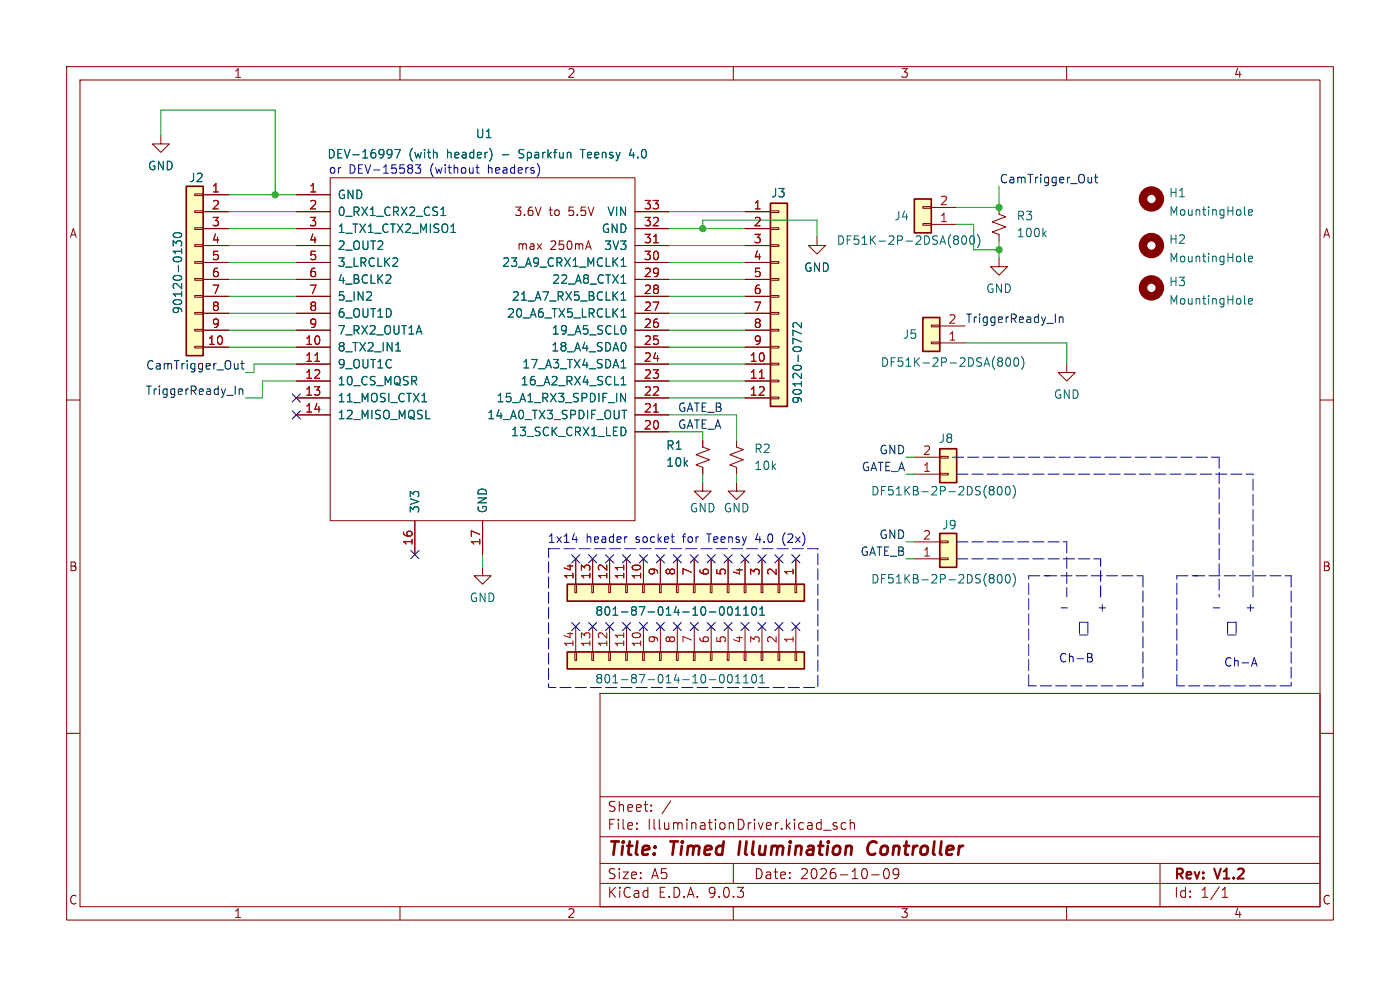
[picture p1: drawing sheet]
<svg xmlns="http://www.w3.org/2000/svg" width="297mm" height="210mm" viewBox="0 0 297 210" stroke-linecap="round" stroke-linejoin="round" font-family="sans-serif">
<g fill="none" stroke="#840000" stroke-width=".22">
<path d="M14.1 14.1h268.8v181.1h-268.8zM17 17h263v175.3h-263zM84.9 14.1v2.9M155.6 14.1v2.9M226.3 14.1v2.9M14.1 84.9h2.9M280 84.9h2.9M102.4 120.3v1.8h1.8l-1.8 1.8-1.8-1.8h1.8M14.1 155.6h2.9M127.3 147.1h152.7v45.2h-152.7zM280 155.6h2.9M127.3 177.5h152.7"/>
<path d="M127.3 169h152.7M135.1 175.7v.2M135.1 174.6v.2M138.1 171.9v.2M138.1 170.8v.2M142.3 169.9l-1.8 2.7M174.7 176.1h1.6M177.5 174.6l-.5-.1-.3 .3 .1 .3 .7 .2v.5h-.8M179.5 174.6l-.6-.1-.5 .4v.6l.2 .3h.9M180.4 174.7a.53 .53 0 0 1 .9 .1v1.1M180.4 173.8v2.1M84.9 192.3v2.9"/>
<path d="M127.3 187.4h152.7M127.3 183.2h152.7M155.6 192.3v2.9M155.6 183.2v4.2M184.9 185.6h1.6M187.6 184.5l.5-.2a1.33 1.33 0 0 1 0 2.1h-.2a1.29 1.29 0 0 1-.3-1.9zM190.7 185.2l-.4 .4h-.4l-.4-.4v-.5l.2-.3 .6-.1 .3 .2a1.4 1.4 0 0 1-.5 1.9h-.4M226.3 192.3v2.9M246.1 183.2v9.1M259.3 190.3h1.2M259.3 188.8l.6-.6v2.1"/>
</g>
<path d="M157 178.5l-.3 2.8M185.4 178.5a1.6 1.6 0 0 0-1.3 1 1.6 1.6 0 0 0 .3 1.7l.4 .1 .7-.1" fill="none" stroke="#840000" stroke-width=".57"/>
<path d="M195.8 67.4h3.6v7.1h-3.6z" fill="#ffffc2"/>
<path d="M195.8 67.4h3.6v7.1h-3.6z" fill="none" stroke="#840000" stroke-width=".36"/>
<path d="M197.6 72.6h1.8v.3h-1.8zM197.6 69h1.8v.3h-1.8zM199.4 72.7h5.4M199.4 69.1h5.4M149.1 93.4v1.4l1.4 .6-2.9 1.1 2.9 1-2.9 1.1 1.5 .5v1.5M156.3 93.4v1.4l1.4 .6-2.9 1.1 2.9 1-2.9 1.1 1.5 .5v1.5M149.1 102.4v1.8h1.8l-1.8 1.8-1.8-1.8h1.8M156.3 102.4v1.8h1.8l-1.8 1.8-1.8-1.8h1.8" fill="none" stroke="#840000" stroke-width=".22"/>
<path d="M212 75.9h.3l.4 .3-.4 .5M212 76.7h.3M212.3 76.7l.4 .3v.4l-.2 .2-.5 .1M213.5 76.1l.3-.2a.98 .98 0 0 1 .7 .7 .98 .98 0 0 1-.4 1l-.1 .1a.97 .97 0 0 1-.5-1.6zM215.2 76.1l.3-.2a.98 .98 0 0 1 .7 .7 .98 .98 0 0 1-.4 1l-.1 .1a.97 .97 0 0 1-.5-1.6zM216.7 75.6a2.06 2.06 0 0 1 0 2.8" fill="none" stroke="#006464" stroke-width=".22"/>
<path d="M194 42.2h3.6v7.2h-3.6z" fill="#ffffc2"/>
<path d="M194 42.2h3.6v7.2h-3.6z" fill="none" stroke="#840000" stroke-width=".36"/>
<path d="M34.1 28.7v1.8h1.8l-1.8 1.8-1.8-1.8h1.8M195.8 47.4h1.8v.4h-1.8zM195.8 43.8h1.8v.4h-1.8zM197.6 47.6h5.4M197.6 44h5.4" fill="none" stroke="#840000" stroke-width=".22"/>
<path d="M202.7 50h.3l.3 .4-.3 .4M202.7 50.8h.3M203 50.8l.3 .3v.4l-.1 .2-.5 .1M204.3 50.1l.1-.1a.98 .98 0 0 1 .7 .8 .98 .98 0 0 1-.3 .9l-.2 .1a.98 .98 0 0 1-.7-.7 .98 .98 0 0 1 .4-1zM206 50.1l.2-.1a.98 .98 0 0 1 .7 .8 .98 .98 0 0 1-.4 .9l-.2 .1a.98 .98 0 0 1-.7-.7 .98 .98 0 0 1 .4-1zM207.4 49.8a2.06 2.06 0 0 1 0 2.7" fill="none" stroke="#006464" stroke-width=".22"/>
<path d="M39.5 39.5h3.6v35.9h-3.6z" fill="#ffffc2"/>
<path d="M39.5 39.5h3.6v35.9h-3.6z" fill="none" stroke="#840000" stroke-width=".36"/>
<g fill="none" stroke="#840000" stroke-width=".22">
<path d="M70 37.7h64.7v72.8h-64.7zM41.3 41.1h1.8v.4h-1.8zM41.3 44.7h1.8v.4h-1.8zM41.3 48.3h1.8v.4h-1.8zM41.3 51.9h1.8v.4h-1.8zM41.3 55.5h1.8v.4h-1.8zM41.3 59.1h1.8v.4h-1.8zM43.1 41.3h5.4M43.1 44.9h5.4M43.1 48.5h5.4M43.1 52.1h5.4M43.1 55.7h5.4"/>
<path d="M43.1 59.3h5.4M62.9 41.3h7.1M62.9 44.9h7.1M62.9 48.5h7.1M62.9 52.1h7.1M62.9 55.7h7.1M62.9 59.3h7.1M134.7 44.9h7.2M134.7 48.5h7.2M134.7 52.1h7.2M134.7 55.7h7.2M134.7 59.3h7.2"/>
<path d="M41.3 62.7h1.8v.3h-1.8zM41.3 66.3h1.8v.3h-1.8zM41.3 69.9h1.8v.3h-1.8zM41.3 73.5h1.8v.3h-1.8zM43.1 62.9h5.4M43.1 66.5h5.4M43.1 70h5.4M43.1 73.6h5.4M62.9 62.9h7.1M62.9 66.5h7.1M62.9 70h7.1M62.9 73.6h7.1"/>
<path d="M62.9 77.2h7.1M134.7 62.9h7.2M134.7 66.5h7.2M134.7 70h7.2M134.7 73.6h7.2M134.7 77.2h7.2M62.9 80.8h7.1M62.9 84.4h7.1M62.9 88h7.1M134.7 80.8h7.2M134.7 84.4h7.2M134.7 88h7.2"/>
<path d="M134.7 91.6h7.2M88 110.5v7.1M102.4 110.5v7.1"/>
</g>
<g fill="none" stroke="#006464" stroke-width=".22">
<path d="M83 31.8l.1 .1a1.51 1.51 0 0 1-.2 1.4M83.1 32.5l-.1 .2M83.7 31.7h1.2l-.7 1.8M92.6 32.4l.1 1.1M104.3 32.2v1.2M123.1 31.7h1M133.9 31.6l-.4 1.3h1.1M36.7 52.2v-1.1l.7 .6 .2-.5h.8l.1 .2v.5l-.1 .3M36.8 49.6a1.19 1.19 0 0 1 1.7 .2 .98 .98 0 0 1-.7 .7 .98 .98 0 0 1-1-.4zM93.5 45.7h1M93.7 44.4l.3-.5v1.8M95.7 49.3h1"/>
<path d="M131.8 56.5h1M131.8 55.2l.5-.5v1.8M83.9 74.5h1.1M131.8 62.4l.5-.5v1.8M131.8 66l.5-.5v1.8M131.8 60.1h1M131.8 63.7h1M131.8 67.3h1M131.8 78.1h1M132.1 76.5l.2-.2v1.8M132.5 69.2l.3 .6-.3 1M132.7 73v1.1"/>
<path d="M89.5 85.2h1M131.7 83.4l1 1.8v-1.8M131.8 80.4l.5-.6v1.8M131.8 81.6h1M131.9 87h1.1M132.6 90.9l.2 .5-.2 .8"/>
</g>
<path d="M138.6 51.5h1.1M66.8 76.6h1M138.6 87.4h1.1" fill="none" stroke="#a90000" stroke-width=".22"/>
<path d="M163.4 43.1h3.6v43.1h-3.6z" fill="#ffffc2"/>
<path d="M163.4 43.1h3.6v43.1h-3.6z" fill="none" stroke="#840000" stroke-width=".36"/>
<g fill="none" stroke="#840000" stroke-width=".22">
<path d="M158.1 44.9h5.3M158.1 48.5h5.3M158.1 52.1h5.3M158.1 55.7h5.3M158.1 59.3h5.3M163.4 44.7h1.8v.4h-1.8zM163.4 48.3h1.8v.4h-1.8zM163.4 51.9h1.8v.4h-1.8zM163.4 55.5h1.8v.4h-1.8zM163.4 59.1h1.8v.4h-1.8zM158.1 62.9h5.3M158.1 66.5h5.3"/>
<path d="M158.1 70h5.3M158.1 73.6h5.3M158.1 77.2h5.3M163.4 62.7h1.8v.3h-1.8zM163.4 66.3h1.8v.3h-1.8zM163.4 69.9h1.8v.3h-1.8zM163.4 73.5h1.8v.3h-1.8zM163.4 77.1h1.8v.3h-1.8zM226.3 77.2v1.8h1.8l-1.8 1.8-1.8-1.8h1.8M158.1 80.8h5.3M158.1 84.4h5.3M163.4 80.6h1.8v.4h-1.8z"/>
<path d="M163.4 84.2h1.8v.4h-1.8z"/>
</g>
<path d="M161.1 80.2h1" fill="none" stroke="#a90000" stroke-width=".22"/>
<path d="M264 45.4l.3 .3M264 55.3l.3 .2M264.9 45.1l.8-.2-.1-.3-.5-.1-.2 .2 .1 .9h.6M264.9 54.9l.8-.1-.1-.4-.5-.1-.2 .3 .1 .9h.6M170 68.4v1.1l-1.3-1.1-.3 .1-.2 .3 .2 .6M170 70.8l-1.8-.8v1.2M264 64.3l.3 .2M264.9 63.9l.8-.1-.1-.4-.5-.1-.2 .3 .1 .8h.6" fill="none" stroke="#006464" stroke-width=".22"/>
<g fill="none" stroke="#840000" stroke-width="1.8">
<circle cx="244.3" cy="52.1" r="1.8"/>
<circle cx="244.3" cy="42.2" r="1.8"/>
<circle cx="244.3" cy="61.1" r="1.8"/>
</g>
<path d="M199.4 95.2h3.6v7.2h-3.6z" fill="#ffffc2"/>
<path d="M199.4 95.2h3.6v7.2h-3.6z" fill="none" stroke="#840000" stroke-width=".36"/>
<path d="M194 97h5.4M199.4 96.8h1.8v.4h-1.8zM194 100.6h5.4M199.4 100.4h1.8v.4h-1.8z" fill="none" stroke="#840000" stroke-width=".22"/>
<path d="M210.2 103.2h.3l.4 .3-.4 .5M210.2 104h.3M210.5 104l.4 .3v.4l-.2 .2-.5 .1M211.7 103.4l.3-.2a.98 .98 0 0 1 .7 .7 .98 .98 0 0 1-.4 1l-.1 .1a.97 .97 0 0 1-.5-1.6zM213.4 103.4l.3-.2a.98 .98 0 0 1 .7 .7 .98 .98 0 0 1-.4 1l-.1 .1a.97 .97 0 0 1-.5-1.6zM214.9 102.9a2.06 2.06 0 0 1 0 2.8" fill="none" stroke="#006464" stroke-width=".22"/>
<path d="M199.4 113.2h3.6v7.1h-3.6z" fill="#ffffc2"/>
<path d="M199.4 113.2h3.6v7.1h-3.6z" fill="none" stroke="#840000" stroke-width=".36"/>
<path d="M173.3 50.3v1.8h1.8l-1.8 1.8-1.8-1.8h1.8M194 118.5h5.4M194 115h5.4M199.4 118.4h1.8v.3h-1.8zM199.4 114.8h1.8v.3h-1.8z" fill="none" stroke="#840000" stroke-width=".22"/>
<path d="M210.2 121.9h.3l.4 .3-.4 .4M210.2 122.6h.3M210.5 122.6l.4 .4v.3l-.2 .3-.5 .1M211.7 122l.3-.1a.98 .98 0 0 1 .7 .7 .98 .98 0 0 1-.4 1l-.1 .1a.97 .97 0 0 1-.5-1.7zM213.4 122l.3-.1a.98 .98 0 0 1 .7 .7 .98 .98 0 0 1-.4 1l-.1 .1a.97 .97 0 0 1-.5-1.7zM214.9 121.6a2.06 2.06 0 0 1 0 2.8" fill="none" stroke="#006464" stroke-width=".22"/>
<path d="M120.3 123.9h50.3v3.6h-50.3z" fill="#ffffc2"/>
<path d="M120.3 123.9h50.3v3.6h-50.3z" fill="none" stroke="#840000" stroke-width=".36"/>
<g fill="none" stroke="#840000" stroke-width=".22">
<path d="M122.1 118.5v5.4M125.7 118.5v5.4M129.3 118.5v5.4M132.9 118.5v5.4M136.5 118.5v5.4M140.1 118.5v5.4M143.7 118.5v5.4M147.3 118.5v5.4M150.9 118.5v5.4M154.5 118.5v5.4M158.1 118.5v5.4M161.6 118.5v5.4"/>
<path d="M165.2 118.5v5.4M168.8 118.5v5.4M122 123.9h.3v1.8h-.3zM125.5 123.9h.4v1.8h-.4zM129.1 123.9h.4v1.8h-.4zM132.7 123.9h.4v1.8h-.4zM136.3 123.9h.4v1.8h-.4zM139.9 123.9h.4v1.8h-.4zM143.5 123.9h.4v1.8h-.4zM147.1 123.9h.4v1.8h-.4zM150.7 123.9h.4v1.8h-.4zM154.3 123.9h.3v1.8h-.3z"/>
<path d="M157.9 123.9h.3v1.8h-.3zM161.5 123.9h.3v1.8h-.3zM165.1 123.9h.3v1.8h-.3zM168.7 123.9h.3v1.8h-.3z"/>
</g>
<path d="M132.3 119.9v1" fill="none" stroke="#a90000" stroke-width=".22"/>
<path d="M152.9 128.8l.1-.1a.98 .98 0 0 1 .7 .8 .98 .98 0 0 1-.3 .9l-.2 .1a.98 .98 0 0 1-.7-.8 .98 .98 0 0 1 .4-.9zM154.6 128.8l.2-.1a.98 .98 0 0 1 .7 .8 .98 .98 0 0 1-.4 .9l-.2 .1a.98 .98 0 0 1-.7-.8 .98 .98 0 0 1 .4-.9zM156 130.5h1.1M156 129.2l.6-.5v1.8M157.7 130.5h1.1M157.7 129.2l.6-.5v1.8M159.6 128.9l.3-.2a.98 .98 0 0 1 .7 .8 .98 .98 0 0 1-.4 .9l-.1 .1a.97 .97 0 0 1-.5-1.6zM161.2 130.5h1M161.2 129.2l.5-.5v1.8" fill="none" stroke="#006464" stroke-width=".22"/>
<path d="M120.3 138.3h50.3v3.6h-50.3z" fill="#ffffc2"/>
<path d="M120.3 138.3h50.3v3.6h-50.3z" fill="none" stroke="#840000" stroke-width=".36"/>
<g fill="none" stroke="#840000" stroke-width=".22">
<path d="M43.1 55.7h5.4M43.1 59.3h5.4M43.1 44.9h5.4M43.1 48.5h5.4M43.1 52.1h5.4M43.1 41.3h5.4M62.9 55.7h7.1M62.9 59.3h7.1M62.9 44.9h7.1M62.9 48.5h7.1M62.9 52.1h7.1M62.9 41.3h7.1"/>
<path d="M134.7 55.7h7.2M134.7 59.3h7.2M134.7 44.9h7.2M134.7 48.5h7.2M134.7 52.1h7.2M158.1 55.7h5.3M158.1 59.3h5.3M158.1 44.9h5.3M158.1 48.5h5.3M158.1 52.1h5.3M211.9 54.8v1.8h1.8l-1.8 1.8-1.8-1.8h1.8M211.9 44v1.4l1.5 .6-2.9 1.1 2.9 1-2.9 1.1 1.4 .6v1.4"/>
<path d="M43.1 62.9h5.4M43.1 66.5h5.4M43.1 70h5.4M43.1 73.6h5.4M62.9 62.9h7.1M62.9 66.5h7.1M62.9 70h7.1M62.9 73.6h7.1M62.9 77.2h7.1M134.7 62.9h7.2M134.7 66.5h7.2M134.7 70h7.2"/>
<path d="M134.7 73.6h7.2M134.7 77.2h7.2M158.1 62.9h5.3M158.1 66.5h5.3M158.1 70h5.3M158.1 73.6h5.3M158.1 77.2h5.3M62.9 80.8h7.1M62.9 84.4h7.1M62.9 88h7.1M134.7 80.8h7.2M134.7 84.4h7.2"/>
<path d="M134.7 88h7.2M134.7 91.6h7.2M149.1 93.4v1.4M149.1 99.1v1.5M158.1 80.8h5.3M158.1 84.4h5.3M88 110.5v7.1M102.4 110.5v7.1M122.1 118.5v5.4M125.7 118.5v5.4M129.3 118.5v5.4M132.9 118.5v5.4"/>
<path d="M136.5 118.5v5.4M140.1 118.5v5.4M143.7 118.5v5.4M147.3 118.5v5.4M150.9 118.5v5.4M154.5 118.5v5.4M158.1 118.5v5.4M161.6 118.5v5.4M165.2 118.5v5.4M168.8 118.5v5.4M122 138.3h.3v1.8h-.3zM122.1 132.9v5.4"/>
<path d="M125.5 138.3h.4v1.8h-.4zM125.7 132.9v5.4M129.1 138.3h.4v1.8h-.4zM129.3 132.9v5.4M132.7 138.3h.4v1.8h-.4zM132.9 132.9v5.4M136.3 138.3h.4v1.8h-.4zM136.5 132.9v5.4M139.9 138.3h.4v1.8h-.4zM140.1 132.9v5.4M143.5 138.3h.4v1.8h-.4zM143.7 132.9v5.4"/>
<path d="M147.1 138.3h.4v1.8h-.4zM147.3 132.9v5.4M150.7 138.3h.4v1.8h-.4zM150.9 132.9v5.4M154.3 138.3h.3v1.8h-.3zM154.5 132.9v5.4M157.9 138.3h.3v1.8h-.3zM158.1 132.9v5.4M161.5 138.3h.3v1.8h-.3zM161.6 132.9v5.4M165.1 138.3h.3v1.8h-.3zM165.2 132.9v5.4"/>
<path d="M168.7 138.3h.3v1.8h-.3zM168.8 132.9v5.4"/>
</g>
<path d="M138.6 51.5h1.1M66.8 76.6h1M138.6 87.4h1.1M161.1 80.2h1M132.3 119.9v1M132.3 134.2v1.1" fill="none" stroke="#a90000" stroke-width=".22"/>
<g fill="none" stroke="#006464" stroke-width=".22">
<path d="M83 31.8l.1 .1a1.51 1.51 0 0 1-.2 1.4M83.1 32.5l-.1 .2M83.7 31.7h1.2l-.7 1.8M92.6 32.4l.1 1.1M104.3 32.2v1.2M123.1 31.7h1M133.9 31.6l-.4 1.3h1.1M36.7 52.2v-1.1l.7 .6 .2-.5h.8l.1 .2v.5l-.1 .3M36.8 49.6a1.19 1.19 0 0 1 1.7 .2 .98 .98 0 0 1-.7 .7 .98 .98 0 0 1-1-.4zM93.5 45.7h1M93.7 44.4l.3-.5v1.8M95.7 49.3h1"/>
<path d="M131.8 56.5h1M131.8 55.2l.5-.5v1.8M221.4 49.5l.5 .7M221.9 49l-.7 .7M83.9 74.5h1.1M131.8 62.4l.5-.5v1.8M131.8 66l.5-.5v1.8M131.8 60.1h1M131.8 63.7h1M131.8 67.3h1M131.8 78.1h1M132.1 76.5l.2-.2v1.8"/>
<path d="M132.5 69.2l.3 .6-.3 1M132.7 73v1.1M170 68.4v1.1l-1.3-1.1-.3 .1-.2 .3 .2 .6M170 70.8l-1.8-.8v1.2M89.5 85.2h1M131.7 83.4l1 1.8v-1.8M131.8 80.4l.5-.6v1.8M131.8 81.6h1M131.9 87h1.1M132.6 90.9l.2 .5-.2 .8M152.9 128.8l.1-.1a.98 .98 0 0 1 .7 .8 .98 .98 0 0 1-.3 .9l-.2 .1a.98 .98 0 0 1-.7-.8 .98 .98 0 0 1 .4-.9zM154.6 128.8l.2-.1a.98 .98 0 0 1 .7 .8 .98 .98 0 0 1-.4 .9l-.2 .1a.98 .98 0 0 1-.7-.8 .98 .98 0 0 1 .4-.9z"/>
<path d="M156 129.2l.6-.5v1.8M156 130.5h1.1M157.7 129.2l.6-.5v1.8M157.7 130.5h1.1M159.6 128.9l.3-.2a.98 .98 0 0 1 .7 .8 .98 .98 0 0 1-.4 .9l-.1 .1a.97 .97 0 0 1-.5-1.6zM161.2 129.2l.5-.5v1.8M161.2 130.5h1M152.9 143.2l.1-.1a.98 .98 0 0 1 .7 .7 .98 .98 0 0 1-.3 1l-.2 .1a.98 .98 0 0 1-.7-.8 .98 .98 0 0 1 .4-.9zM154.6 143.2l.2-.1a.98 .98 0 0 1 .7 .7 .98 .98 0 0 1-.4 1l-.2 .1a.98 .98 0 0 1-.7-.8 .98 .98 0 0 1 .4-.9zM156 144.9h1.1M156 143.6l.6-.5v1.8M157.7 144.9h1.1"/>
<path d="M157.7 143.6l.6-.5v1.8M159.6 143.2l.3-.1a.98 .98 0 0 1 .7 .7 .98 .98 0 0 1-.4 1l-.1 .1a.97 .97 0 0 1-.5-1.7zM161.2 144.9h1M161.2 143.6l.5-.5v1.8"/>
</g>
<path d="M231.6 37.6v1.2M231.6 38.6l-.3 .2M232.2 37.6h.7M232.4 37v1.5l.5 .3M50.5 77.1v1.2M50.5 78.1l-.3 .2M51.1 77.1h.7M51.3 76.5v1.5l.5 .3M224.7 67.2v1.2M224.7 67.4l.3-.2 .4 .1 .1 1.1M50.7 82.5v1.2M50.7 82.7l.3-.2 .4 .1 .1 1.1" fill="none" stroke="#0f0f0f" stroke-width=".22"/>
<g fill="none" stroke="#0000c2" stroke-width=".22" stroke-dasharray="2.4 .9">
<path d="M202.1 97h56.5M258.6 97v29.6M116.4 116.4h57.1v29.4h-57.1zM203 115h23.3M203 118.5h30.5M203 100.6h62.8M226.3 115v11.6M218.2 122.1h4.5M221.8 122.1h20.7M229 132h1.8M229 132v2.7M230.8 132v2.7"/>
<path d="M230.8 134.7h-1.8M233.5 126.6v-8.1M242.5 122.1v23.4M249.7 122.1h4.4M253.2 122.1h20.7M260.4 132v2.7M260.4 132h1.8M262.2 132v2.7M262.2 134.7h-1.8M265.8 126.6v-26M273.9 122.1v23.4M218.2 145.5v-23.4"/>
<path d="M242.5 145.5h-24.3M249.7 145.5v-23.4M273.9 145.5h-24.2"/>
</g>
<g fill="none" stroke="#009600" stroke-width=".22">
<path d="M34.1 28.7v-5.4h24.3v18M211.9 39.5v4.5h-8.9M48.5 52.1h14.4M48.5 48.5h14.4M48.5 59.3h14.4M48.5 41.3h14.4M48.5 44.9h14.4M48.5 55.7h14.4M141.9 52.1h16.2M141.9 48.5h16.2M141.9 59.3h16.2M141.9 44.9h16.2"/>
<path d="M141.9 55.7h16.2M149.1 48.5v-1.8h24.2v3.6M203 47.6h3.6v5.4h5.3M211.9 51.2v3.6M48.5 66.5h14.4M48.5 70h14.4M48.5 73.6h14.4M48.5 62.9h14.4M62.9 77.2h-9v1.8h-1.8M141.9 66.5h16.2M141.9 70h16.2M141.9 73.6h16.2"/>
<path d="M141.9 62.9h16.2M141.9 77.2h16.2M204.8 72.7h21.5v4.5M62.9 80.8h-7.2v3.6h-3.6M141.9 88h14.4v5.4M141.9 84.4h16.2M141.9 80.8h16.2M141.9 91.6h7.2v1.8M192.2 97h1.8M102.4 117.6v2.7M149.1 100.6v1.8M156.3 100.6v1.8"/>
<path d="M192.2 100.6h1.8M192.2 115h1.8M192.2 118.5h1.8"/>
</g>
<g fill="none" stroke="#000084" stroke-width=".22">
<path d="M62 87.1l1.7 1.8M62 83.6l1.7 1.7M63.7 87.1l-1.7 1.8M63.7 83.6l-1.7 1.7M87.1 116.8l1.8 1.7M88.9 116.8l-1.8 1.7M121.3 117.7l1.7 1.7M123 117.7l-1.7 1.7M124.9 117.7l1.7 1.7M126.6 117.7l-1.7 1.7M128.5 117.7l1.7 1.7M130.2 117.7l-1.7 1.7"/>
<path d="M132 117.7l1.8 1.7M133.8 117.7l-1.8 1.7M135.6 117.7l1.8 1.7M137.4 117.7l-1.8 1.7M139.2 117.7l1.8 1.7M141 117.7l-1.8 1.7M142.8 117.7l1.7 1.7M144.5 117.7l-1.7 1.7M146.4 117.7l1.7 1.7M148.1 117.7l-1.7 1.7M150 117.7l1.7 1.7M151.7 117.7l-1.7 1.7"/>
<path d="M153.6 117.7l1.7 1.7M155.3 117.7l-1.7 1.7M157.2 117.7l1.7 1.7M158.9 117.7l-1.7 1.7M160.8 117.7l1.7 1.7M162.5 117.7l-1.7 1.7M164.4 117.7l1.7 1.7M166.1 117.7l-1.7 1.7M168 117.7l1.7 1.7M169.7 117.7l-1.7 1.7M121.3 132l1.7 1.8M123 132l-1.7 1.8"/>
<path d="M124.9 132l1.7 1.8M126.6 132l-1.7 1.8M128.5 132l1.7 1.8M130.2 132l-1.7 1.8M132 132l1.8 1.8M133.8 132l-1.8 1.8M135.6 132l1.8 1.8M137.4 132l-1.8 1.8M139.2 132l1.8 1.8M141 132l-1.8 1.8M142.8 132l1.7 1.8M144.5 132l-1.7 1.8"/>
<path d="M146.4 132l1.7 1.8M148.1 132l-1.7 1.8M150 132l1.7 1.8M151.7 132l-1.7 1.8M153.6 132l1.7 1.8M155.3 132l-1.7 1.8M157.2 132l1.7 1.8M158.9 132l-1.7 1.8M160.8 132l1.7 1.8M162.5 132l-1.7 1.8M164.4 132l1.7 1.8M166.1 132l-1.7 1.8"/>
<path d="M168 132l1.7 1.8M169.7 132l-1.7 1.8"/>
</g>
<g fill="none" stroke="#0000c2" stroke-width=".22">
<path d="M89.2 35l-.6 .6 .6 .2v.8l-.3 .1h-.5l-.3-.1M101 35.5h.6M101.2 35v1.5l.4 .2M121.4 114.5h1.1M132.9 113.9h.1M160.8 113.2l-.5 1.3h1.1M166.6 113a2.06 2.06 0 0 0 0 2.7M225.1 128.9h1.3M230.7 138.6h.6l.3 .2 .1 .3-.4 .4M230.7 139.5h.6M231.3 139.5a.48 .48 0 0 1 .5 .4 .48 .48 0 0 1-.4 .5h-.7M257.4 128.9h1.4"/>
<path d="M265.5 141.3l.6-1.8 .6 1.8M265.7 140.8h.8"/>
</g>
<g fill="#009600" stroke="#009600" stroke-width=".22">
<circle cx="58.4" cy="41.3" r=".65"/>
<circle cx="211.9" cy="44" r=".65"/>
<circle cx="211.9" cy="53" r=".65"/>
<circle cx="149.1" cy="48.5" r=".65"/>
</g>
<g font-size="3.9" fill="#840000">
<text x="128.7" y="182.3">Title:</text>
<text x="142.4" y="182.3">Timed</text>
<text x="157.9" y="182.3">Illumination</text>
<text x="186.4" y="182.3">Controller</text>
</g>
<g font-size="3" fill="#840000">
<text x="128.7" y="172.5">Sheet:</text>
<text x="128.7" y="176.3">File:</text>
<text x="137.3" y="176.3">IlluminationDriver.kicad_sch</text>
<text x="128.7" y="190.8">KiCad</text>
<text x="128.7" y="186.8">Size:</text>
<text x="138.1" y="186.8">A5</text>
<text x="139.6" y="190.8">E.D.A.</text>
<text x="150.4" y="190.8">9.0.3</text>
<text x="159.8" y="186.8">Date:</text>
<text x="169.7" y="186.8">2026-10-09</text>
<text x="248.9" y="187.1">Rev:</text>
<text x="248.9" y="190.8">Id:</text>
<text x="254.7" y="190.8">1/1</text>
<text x="257.9" y="187.1">V1.2</text>
</g>
<g font-size="2.6" fill="#840000">
<text x="49.5" y="16.8">1</text>
<text x="120.2" y="16.8">2</text>
<text x="190.9" y="16.8">3</text>
<text x="261.6" y="16.8">4</text>
<text x="14.6" y="50.7">A</text>
<text x="280.5" y="50.7">A</text>
<text x="14.5" y="121.5">B</text>
<text x="280.4" y="121.5">B</text>
<text x="14.5" y="192.2">C</text>
<text x="49.5" y="195">1</text>
<text x="120.2" y="195">2</text>
<text x="190.9" y="195">3</text>
<text x="261.6" y="195">4</text>
<text x="280.4" y="192.2">C</text>
</g>
<g font-size="2.5" fill="#006464">
<text x="100.8" y="29.6">U1</text>
<text x="69.3" y="33.9">DEV-16997</text>
<text x="86.7" y="33.9">(with</text>
<text x="94.9" y="33.9">header)</text>
<text x="106.9" y="33.9">-</text>
<text x="110.7" y="33.9">Sparkfun</text>
<text x="124.2" y="33.9">Teensy</text>
<text x="134.8" y="33.9">4.0</text>
<text x="31.2" y="36.4">GND</text>
<text x="40" y="38.9">J2</text>
<text x="71.5" y="42.5">GND</text>
<text x="71.5" y="46.1">0_RX1_CRX2_CS1</text>
<text x="128.7" y="46.1">VIN</text>
<text x="163.5" y="42.2">J3</text>
<text x="189.6" y="47">J4</text>
<text x="215.5" y="47">R3</text>
<text x="247.9" y="42.1">H1</text>
<text x="247.9" y="46.1">MountingHole</text>
<text x="71.5" y="49.7">1_TX1_CTX2_MISO1</text>
<text x="71.5" y="53.3">2_OUT2</text>
<text x="127.5" y="49.7">GND</text>
<text x="128" y="53.3">3V3</text>
<text x="177.4" y="52.2">DF51K-2P-2DSA(800)</text>
<text x="215.5" y="50.6">100k</text>
<text x="247.9" y="52">H2</text>
<text x="71.5" y="56.9">3_LRCLK2</text>
<text x="106.4" y="56.9">23_A9_CRX1_MCLK1</text>
<text x="170.4" y="58">GND</text>
<text x="247.9" y="55.9">MountingHole</text>
<text x="71.5" y="60.5">4_BCLK2</text>
<text x="71.5" y="64.1">5_IN2</text>
<text x="108.4" y="64.1">21_A7_RX5_BCLK1</text>
<text x="117" y="60.5">22_A8_CTX1</text>
<text x="209.1" y="62.5">GND</text>
<text x="247.9" y="61">H3</text>
<text x="247.9" y="64.9">MountingHole</text>
<text x="38.9" y="66.8" transform="rotate(-90 38.9 66.8)">90120-0130</text>
<text x="71.5" y="67.7">6_OUT1D</text>
<text x="71.5" y="71.3">7_RX2_OUT1A</text>
<text x="107.4" y="67.7">20_A6_TX5_LRCLK1</text>
<text x="116.9" y="71.3">19_A5_SCL0</text>
<text x="71.5" y="74.9">8_TX2_IN1</text>
<text x="116.8" y="74.9">18_A4_SDA0</text>
<text x="191.4" y="72.2">J5</text>
<text x="71.5" y="78.5">9_OUT1C</text>
<text x="71.5" y="82">10_CS_MQSR</text>
<text x="110.3" y="82">16_A2_RX4_SCL1</text>
<text x="110.7" y="78.5">17_A3_TX4_SDA1</text>
<text x="186.7" y="78.1">DF51K-2P-2DSA(800)</text>
<text x="71.5" y="85.6">11_MOSI_CTX1</text>
<text x="71.5" y="89.2">12_MISO_MQSL</text>
<text x="103.2" y="89.2">14_A0_TX3_SPDIF_OUT</text>
<text x="105.2" y="85.6">15_A1_RX3_SPDIF_IN</text>
<text x="170.4" y="85.8" transform="rotate(-90 170.4 85.8)">90120-0772</text>
<text x="223.4" y="84.9">GND</text>
<text x="108.3" y="92.8">13_SCK_CRX1_LED</text>
<text x="141.2" y="95.7">R1</text>
<text x="199" y="94.3">J8</text>
<text x="141.2" y="99.3">10k</text>
<text x="159.9" y="96.4">R2</text>
<text x="159.9" y="100">10k</text>
<text x="184.7" y="105.4">DF51KB-2P-2DS(800)</text>
<text x="89.2" y="109" transform="rotate(-90 89.2 109)">3V3</text>
<text x="103.6" y="109" transform="rotate(-90 103.6 109)">GND</text>
<text x="146.2" y="109">GND GND</text>
<text x="199.7" y="112.6">J9</text>
<text x="184.7" y="124.1">DF51KB-2P-2DS(800)</text>
<text x="99.5" y="128">GND</text>
<text x="126.1" y="130.9">801-87-014-10-001101</text>
<text x="126.1" y="145.3">801-87-014-10-001101</text>
</g>
<g font-size="2.5" fill="#a90000">
<text x="44.8" y="41">1</text>
<text x="65.5" y="41">1</text>
<text x="44.8" y="44.5">2</text>
<text x="65.5" y="44.5">2</text>
<text x="136.4" y="44.5">33</text>
<text x="159.8" y="44.5">1</text>
<text x="199.3" y="47.2">1</text>
<text x="199.3" y="43.6">2</text>
<text x="44.8" y="48.1">3</text>
<text x="44.8" y="51.7">4</text>
<text x="65.5" y="48.1">3</text>
<text x="65.5" y="51.7">4</text>
<text x="136.4" y="48.1">32</text>
<text x="136.4" y="51.7">31</text>
<text x="159.8" y="48.1">2</text>
<text x="159.8" y="51.7">3</text>
<text x="44.8" y="55.3">5</text>
<text x="44.8" y="58.9">6</text>
<text x="65.5" y="55.3">5</text>
<text x="65.5" y="58.9">6</text>
<text x="136.4" y="55.3">30</text>
<text x="136.4" y="58.9">29</text>
<text x="159.8" y="55.3">4</text>
<text x="159.8" y="58.9">5</text>
<text x="44.8" y="62.5">7</text>
<text x="65.5" y="62.5">7</text>
<text x="136.4" y="62.5">28</text>
<text x="159.8" y="62.5">6</text>
<text x="44.8" y="66.1">8</text>
<text x="44.8" y="69.7">9</text>
<text x="65.5" y="66.1">8</text>
<text x="65.5" y="69.7">9</text>
<text x="136.4" y="66.1">27</text>
<text x="136.4" y="69.7">26</text>
<text x="159.8" y="66.1">7</text>
<text x="159.8" y="69.7">8</text>
<text x="201.1" y="68.8">2</text>
<text x="43.9" y="73.3">10</text>
<text x="64.6" y="73.3">10</text>
<text x="64.6" y="76.9">11</text>
<text x="136.4" y="73.3">25</text>
<text x="136.4" y="76.9">24</text>
<text x="158.9" y="76.9">10</text>
<text x="159.8" y="73.3">9</text>
<text x="201.1" y="72.4">1</text>
<text x="64.6" y="80.5">12</text>
<text x="136.4" y="80.5">23</text>
<text x="158.9" y="80.5">11</text>
<text x="64.6" y="84.1">13</text>
<text x="64.6" y="87.6">14</text>
<text x="136.4" y="84.1">22</text>
<text x="136.4" y="87.6">21</text>
<text x="158.9" y="84.1">12</text>
<text x="136.4" y="91.2">20</text>
<text x="195.7" y="100.2">1</text>
<text x="195.7" y="96.6">2</text>
<text x="87.6" y="115.9" transform="rotate(-90 87.6 115.9)">16</text>
<text x="102" y="115.9" transform="rotate(-90 102 115.9)">17</text>
<text x="195.7" y="118.2">1</text>
<text x="195.7" y="114.6">2</text>
<text x="121.8" y="123.1" transform="rotate(-90 121.8 123.1)">14</text>
<text x="125.4" y="123.1" transform="rotate(-90 125.4 123.1)">13</text>
<text x="129" y="123.1" transform="rotate(-90 129 123.1)">12</text>
<text x="132.6" y="123.1" transform="rotate(-90 132.6 123.1)">11</text>
<text x="136.1" y="123.1" transform="rotate(-90 136.1 123.1)">10</text>
<text x="139.7" y="122.2" transform="rotate(-90 139.7 122.2)">9</text>
<text x="143.3" y="122.2" transform="rotate(-90 143.3 122.2)">8</text>
<text x="146.9" y="122.2" transform="rotate(-90 146.9 122.2)">7</text>
<text x="150.5" y="122.2" transform="rotate(-90 150.5 122.2)">6</text>
<text x="154.1" y="122.2" transform="rotate(-90 154.1 122.2)">5</text>
<text x="157.7" y="122.2" transform="rotate(-90 157.7 122.2)">4</text>
<text x="161.3" y="122.2" transform="rotate(-90 161.3 122.2)">3</text>
<text x="164.9" y="122.2" transform="rotate(-90 164.9 122.2)">2</text>
<text x="168.5" y="122.2" transform="rotate(-90 168.5 122.2)">1</text>
<text x="121.8" y="137.5" transform="rotate(-90 121.8 137.5)">14</text>
<text x="125.4" y="137.5" transform="rotate(-90 125.4 137.5)">13</text>
<text x="129" y="137.5" transform="rotate(-90 129 137.5)">12</text>
<text x="132.6" y="137.5" transform="rotate(-90 132.6 137.5)">11</text>
<text x="136.1" y="137.5" transform="rotate(-90 136.1 137.5)">10</text>
<text x="139.7" y="136.6" transform="rotate(-90 139.7 136.6)">9</text>
<text x="143.3" y="136.6" transform="rotate(-90 143.3 136.6)">8</text>
<text x="146.9" y="136.6" transform="rotate(-90 146.9 136.6)">7</text>
<text x="150.5" y="136.6" transform="rotate(-90 150.5 136.6)">6</text>
<text x="154.1" y="136.6" transform="rotate(-90 154.1 136.6)">5</text>
<text x="157.7" y="136.6" transform="rotate(-90 157.7 136.6)">4</text>
<text x="161.3" y="136.6" transform="rotate(-90 161.3 136.6)">3</text>
<text x="164.9" y="136.6" transform="rotate(-90 164.9 136.6)">2</text>
<text x="168.5" y="136.6" transform="rotate(-90 168.5 136.6)">1</text>
</g>
<g font-size="2.5" fill="#0000c2">
<text x="69.6" y="37.1">or</text>
<text x="74" y="37.1">DEV-15583</text>
<text x="91.4" y="37.1">(without</text>
<text x="103.9" y="37.1">headers)</text>
<text x="116" y="115.5">1x14</text>
<text x="124.3" y="115.5">header</text>
<text x="135" y="115.5">socket</text>
<text x="145.3" y="115.5">for</text>
<text x="150.7" y="115.5">Teensy</text>
<text x="161.3" y="115.5">4.0</text>
<text x="167.2" y="115.5">(2x)</text>
<text x="232.6" y="129.9">+</text>
<text x="264" y="129.9">+</text>
<text x="224.5" y="140.6">Ch-B</text>
<text x="259.5" y="141.5">Ch-A</text>
</g>
<g font-size="2.5" fill="#0f0f0f">
<text x="211.9" y="39">CamTrigger_Out</text>
<text x="204.8" y="68.7">TriggerReady_In</text>
<text x="30.8" y="83.9">TriggerReady_In</text>
<text x="30.8" y="78.5">CamTrigger_Out</text>
<text x="143.7" y="87.5">GATE_B</text>
<text x="143.7" y="91.1">GATE_A</text>
<text x="182.7" y="100.1">GATE_A</text>
<text x="186.4" y="96.5">GND</text>
<text x="182.4" y="118">GATE_B</text>
<text x="186.4" y="114.5">GND</text>
</g>
<g font-size="2.5" fill="#840000">
<text x="109" y="46.1">3.6V</text>
<text x="116.5" y="46.1">to</text>
<text x="120.8" y="46.1">5.5V</text>
<text x="109.5" y="53.3">max</text>
<text x="116.7" y="53.3">250mA</text>
</g>
</svg>
